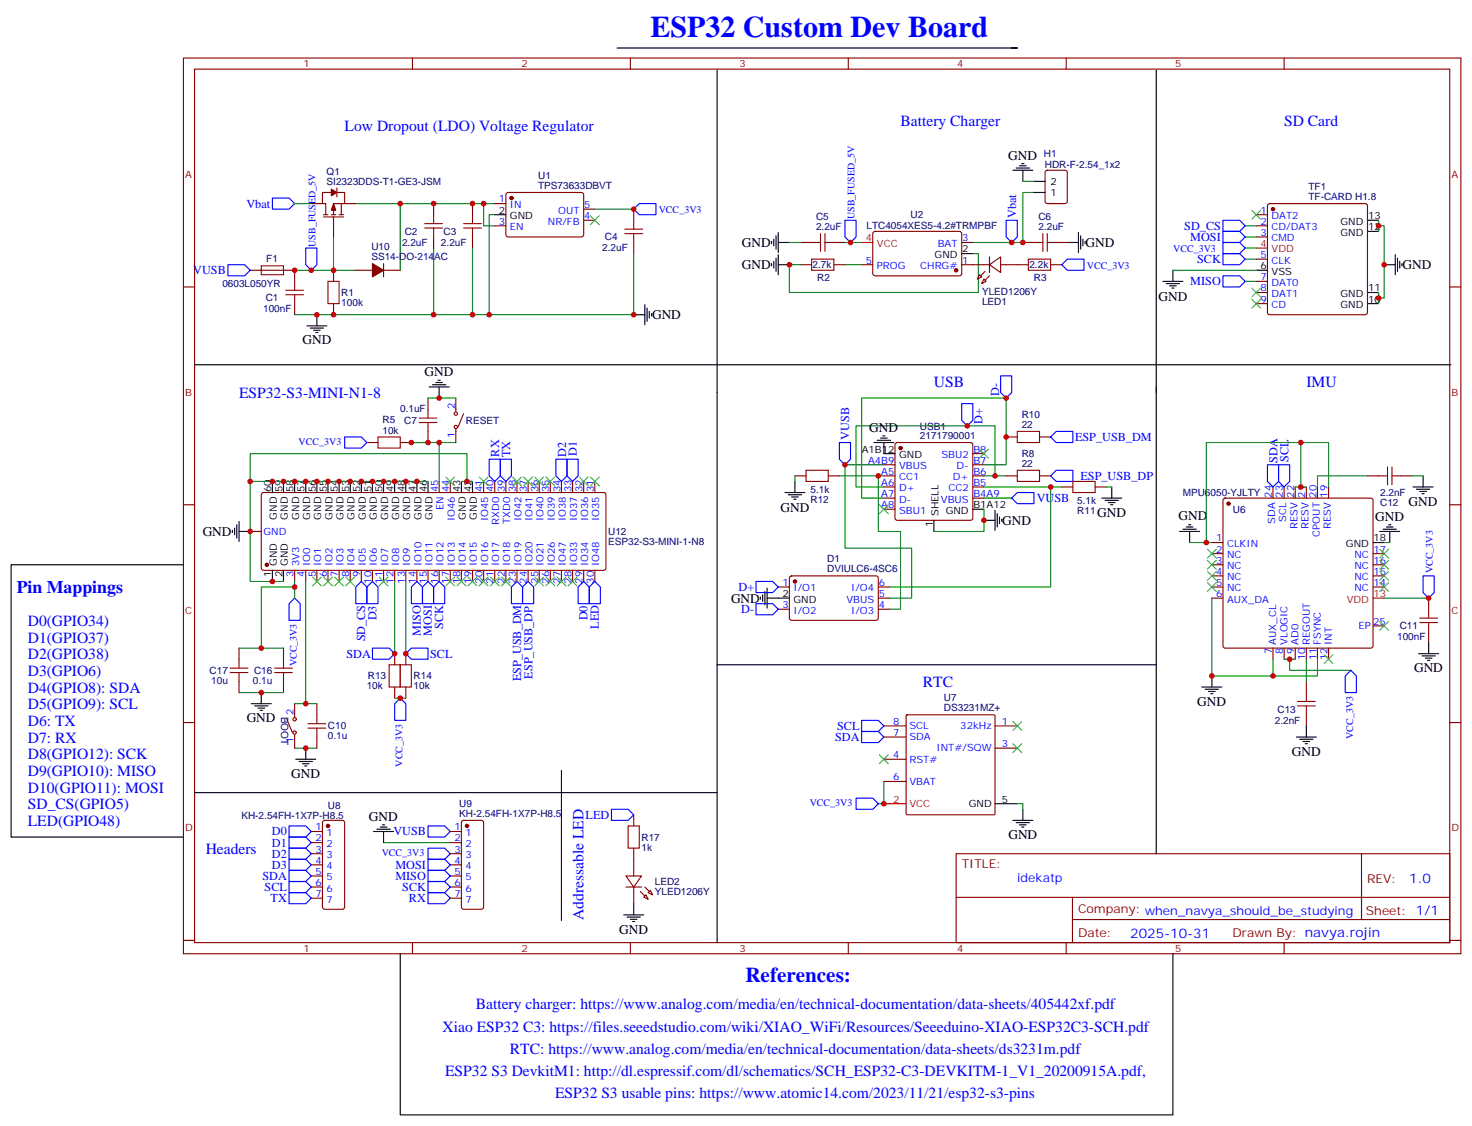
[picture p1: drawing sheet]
<svg xmlns="http://www.w3.org/2000/svg" width="467mm" height="357mm" viewBox="0 0 467 357" stroke-linecap="round" stroke-linejoin="round" font-family="sans-serif">
<g fill="none" stroke="#870000" stroke-width=".35">
<path d="M58.2 18.4h405.3v284.4h-405.3zM130.9 18.4v3.5M200 18.4v3.5M269.2 18.4v3.5M338.3 18.4v3.5M407.5 18.4v3.5M61.7 21.9h398.3v277.3h-398.3zM106.9 59.7v2.8M331.8 54.3l.5-.3h5.7l.6 .5 .1 9.4-.5 .7h-5.9l-.6-.4-.1-9.4zM98.8 64.6h3.5M102.7 68.2h1.4M102.7 68.9h6.3"/>
<path d="M105.1 61.1h-2.8v3.5h1.1v3.6M105.1 68.2h1.4M105.8 68.9v6.3M106.9 61.1h2.5v3.5h-3.6v3.6M107.6 68.2h1.4M108.3 64.6v3.6M109.4 64.6h3.5M137.6 64.6v3.6M137.6 75.2v3.5M149.9 64.6v3.6M149.9 75.2v3.5M157 71.7h3.5"/>
<path d="M157 64.6h3.5M160.7 61.3l.5-.2 23.6 .1 .4 .6-.1 13-.6 .4-23.6-.1-.4-.6v-12.7zM185.2 69.9h3.5M185.2 66.4h3.5M201.1 66.4v3.5M201.1 77v3.5M254 77h3.5M264.6 77h3.5M277.2 73.7l.4-.3 27.1 .1 .5 .7-.1 12.9-.7 .5-27-.1-.5-.6v-12.7zM305.2 77h3.5M324.6 77h3.5M335.1 77h3.6"/>
<path d="M398.6 75.2h3.6M398.6 71.7h3.6M398.6 68.2h3.6M402.4 64.8l.5-.2h30.3l.5 .2 .2 .5v33.9l-.2 .5-.5 .2h-30.3l-.5-.2-.2-.5v-33.9zM58.2 91.1h3.5M79.4 85.8h14.1v3.5M93.5 96.4v3.5M105.8 85.8v3.5M105.8 96.4v3.5M112.9 85.8h5.3M121.7 85.8h5.3M121.7 83.7v4.2"/>
<path d="M254 84h3.5M264.6 84h3.5M273.4 84h3.5M305.2 84h8.8M310.8 87.2l.7 .7-1.4 .7zM312.2 88.6l.7 .7-1.4 .7zM314 84l3.5-2.4v4.9zM314 81.6v4.9M317.5 84h8.8M333.4 84h3.5M398.6 96.4h3.6M398.6 92.9h3.6"/>
<path d="M398.6 89.3h3.6M398.6 82.3h3.6M460 91.1h3.5M135.8 126.4v3.5M135.8 136.9v3.6M144.6 126.4v4.2M144.6 136.2v4.3M147.1 131.3l-1.8 4.2M319.3 138.7h3.5M329.8 138.7h3.6M83.1 156.6l.5-.2h108.2l.5 .7v23.2l-.3 .5-.4 .2h-108l-.5-.2-.2-.5v-23.2zM116.4 140.5h3.5"/>
<path d="M127 140.5h3.5M139.3 152.8v3.6M142.9 152.8v3.6M153.5 152.8v3.6M157 152.8v3.6M160.5 152.8v3.6M164 152.8v3.6M167.6 152.8v3.6M171.1 152.8v3.6M174.6 152.8v3.6M178.2 152.8v3.6M181.7 152.8v3.6"/>
<path d="M185.2 152.8v3.6M188.7 152.8v3.6M252.2 151.1h3.6M262.8 151.1h3.5M280.5 147.5h3.5M280.5 151.1h3.5M280.5 154.6h3.5M280.5 158.1h3.5M284.2 140.7l.5-.2h23.3l.5 .2 .2 .5v23.3l-.3 .5-.4 .2h-23.3l-.5-.3-.2-.4v-23.3zM308.7 147.5h3.5M308.7 151.1h3.5M308.7 154.6h3.5"/>
<path d="M308.7 158.1h3.5M308.7 144h3.5M319.3 151.1h3.5M329.8 151.1h3.6M336.9 154.6h3.5M347.5 154.6h3.5M388.3 158.3l.5-.2h46.2l.5 .2 .2 .5v46.2l-.3 .5-.4 .2h-46.2l-.5-.2-.2-.5v-46.2zM403.9 154.6v3.5M407.5 154.6v3.5M411 154.6v3.5M414.5 154.6v3.5M418 154.6v3.5"/>
<path d="M421.6 154.6v3.5M433.9 151.1h3.5M444.5 151.1h3.5M58.2 160.2h3.5M79.4 168.7h3.5M280.5 161.6h3.5M384.5 172.2h3.6M384.5 175.8h3.6M384.5 179.3h3.6M435.7 175.8h3.5M435.7 179.3h3.5M460 160.2h3.5"/>
<path d="M93.5 181v3.6M97 181v3.6M100.5 181v3.6M104.1 181v3.6M107.6 181v3.6M111.1 181v3.6M114.7 181v3.6M118.2 181v3.6M121.7 181v3.6M125.2 181v3.6M128.8 181v3.6M132.3 181v3.6"/>
<path d="M135.8 181v3.6M139.3 181v3.6M142.9 181v3.6M146.4 181v3.6M149.9 181v3.6M153.5 181v3.6M157 181v3.6M160.5 181v3.6M164 181v3.6M167.6 181v3.6M171.1 181v3.6M174.6 181v3.6"/>
<path d="M178.2 181v3.6M181.7 181v3.6M185.2 181v3.6M188.7 181v3.6M246.9 186.3h3.6M246.9 193.4h3.6M250.7 183l.5-.2 27.1 .1 .4 .6-.1 13-.6 .4h-27.1l-.4-.7v-12.7zM278.7 186.3h3.5M278.7 189.9h3.5M278.7 193.4h3.5M384.5 182.8h3.6M384.5 186.3h3.6"/>
<path d="M384.5 189.9h3.6M435.7 182.8h3.5M435.7 186.3h3.5M435.7 198.7h3.5M453.3 189.9v3.5M75.8 205.7v3.6M75.8 216.3v3.6M90 205.7v3.6M90 216.3v3.6M125.2 207.5v3.5M125.2 218.1v3.5M128.8 207.5v3.5"/>
<path d="M128.8 218.1v3.5M403.9 205.7v3.6M407.5 205.7v3.6M411 205.7v3.6M414.5 205.7v3.6M414.5 216.3v3.6M418 205.7v3.6M421.6 205.7v3.6M453.3 200.4v3.6M58.2 229.4h3.5M91 228.3l1.8 4.3M93.5 223.4v4.2"/>
<path d="M93.5 233.3v4.2M100.5 223.4v3.5M100.5 234v3.5M280.5 230.4h7M280.5 234h7M287.6 227.1l.3-.2h27.5l.3 .2v31.2l-.2 .3-27.6 .1-.3-.2zM315.7 230.4h7.1M315.7 237.5h7.1M414.5 226.9v3.5M460 229.4h3.5M201.1 258.7v3.5M280.5 241h7"/>
<path d="M280.5 248.1h7M98.8 263.9h3.5M98.8 267.5h3.5M98.8 271h3.5M98.8 274.5h3.5M98.8 278.1h3.5M102.5 260.6l.5-.2h5.7l.6 .5 .1 27-.3 .5-.4 .2h-5.7l-.5-.2-.2-.5v-26.8zM142.9 263.9h3.5M142.9 267.5h3.5M142.9 271h3.5M142.9 274.5h3.5M142.9 278.1h3.5"/>
<path d="M146.6 260.6l.5-.2h5.7l.6 .5 .1 27-.3 .5-.4 .2h-5.7l-.5-.2-.2-.5v-26.8zM198.6 278.1h5l-2.5 3.5zM201.1 269.2v8.9M303.4 271h156.6v28.2h-156.6zM432 271v20.9M58.2 298.5h3.5M98.8 281.6h3.5M98.8 285.1h3.5M130.9 299.2v3.6M142.9 281.6h3.5M142.9 285.1h3.5M198.6 281.6h5"/>
<path d="M200 299.2v3.6M201.1 281.6v5.3M204.3 284.8l.7-.7 .7 1.4zM205.7 283.4l.7-.8 .7 1.5zM269.2 299.2v3.6M303.4 284.9h156.5M338.3 299.2v3.6M340.3 291.9h119.6M340.3 284.9v14.1M407.5 299.2v3.6M460 298.5h3.5"/>
<circle cx="144.6" cy="135.5" r=".53"/>
<circle cx="144.6" cy="131.3" r=".53"/>
<circle cx="93.5" cy="232.6" r=".53"/>
<circle cx="93.5" cy="228.3" r=".53"/>
</g>
<g fill="none" stroke="#000" stroke-width=".35">
<path d="M195.8 15.2h127h-1.8M227.5 22.3v276.9M366.9 22.3v248.7M321.4 54h6.3M322.4 53.3h4.3M323.5 52.6h2.1M324.2 51.9h.7M324.6 54v3.6M328.1 57.6h3.5M157 68.2h3.5M244.8 76.6v.7M245.5 75.9v2.1"/>
<path d="M246.2 74.9v4.2M246.9 77h3.6M246.9 73.8v6.4M328.1 61.1h3.5M338.7 77h3.5M342.2 73.8v6.4M342.9 74.9v4.2M343.6 75.9v2.1M344.3 76.6v.7M433.9 69.9h3.5M433.9 73.4h3.5M100.5 99.9v3.5"/>
<path d="M201.1 99.9h3.5M204.6 96.7v6.4M205.3 97.8v4.2M206 98.8v2.2M206.7 99.6v.7M244.8 83.7v.7M245.5 83v2.1M246.2 81.9v4.2M246.9 80.9v6.3M246.9 84h3.6M305.2 80.5h3.5M369 89.3h6.4"/>
<path d="M370.1 90h4.2M371.1 90.7h2.1M371.8 91.4h.7M372.2 85.8v3.5M398.6 85.8h3.6M433.9 92.9h3.5M433.9 96.4h3.5M439.2 84h3.5M442.7 80.9v6.3M443.4 81.9v4.2M444.1 83v2.1M444.9 83.7v.7"/>
<path d="M61.7 115.8h398.7M97.4 103.4h6.3M98.4 104.1h4.3M99.5 104.8h2.1M100.2 105.6h.7M136.2 122.8h6.3M137.2 122.1h4.3M138.3 121.4h2.1M139 120.7h.7M139.3 122.8v3.6M278.3 139.8h4.3M279.4 139.1h2.1"/>
<path d="M280.1 138.4h.7M86.4 152.8v3.6M90 152.8v3.6M93.5 152.8v3.6M97 152.8v3.6M100.5 152.8v3.6M104.1 152.8v3.6M107.6 152.8v3.6M111.1 152.8v3.6M114.7 152.8v3.6M118.2 152.8v3.6M121.7 152.8v3.6"/>
<path d="M125.2 152.8v3.6M128.8 152.8v3.6M132.3 152.8v3.6M135.8 152.8v3.6M146.4 152.8v3.6M149.9 152.8v3.6M249.1 156.4h6.3M250.1 157.1h4.3M251.2 157.8h2.1M251.9 158.5h.7M252.2 152.8v3.6M277.3 140.5h6.3"/>
<path d="M280.5 140.5v3.5h3.5M349.6 158.1h6.4M350.7 158.8h4.2M351.7 159.5h2.1M352.8 154.6v3.5M448.4 154.6h6.3M449.4 155.3h4.3M450.5 156h2.1M451.2 156.7h.7M451.6 151.1v3.5M58.2 179.3h-54.7v86.4h54.7M73.7 168.3v.8"/>
<path d="M74.4 167.6v2.2M75.1 166.6v4.2M75.8 168.7h3.6M75.8 165.5v6.4M296.3 165.2v3.5M308.7 161.6h3.5M312.2 165.2h3.5M315.7 162v6.3M316.4 163.1v4.2M317.1 164.1v2.1M317.9 164.8v.7M352.4 160.2h.7"/>
<path d="M374.3 168.7h6.3M375.4 168h4.2M376.4 167.3h2.1M377.1 166.6h.7M377.5 168.7v3.5M435.7 172.2h3.5M437.8 168.7h6.3M438.9 168h4.2M439.9 167.3h2.1M440.6 166.6h.7M441 168.7v3.5M86.4 181v3.6"/>
<path d="M90 181v3.6M241.3 189.5v.7M242 188.8v2.1M242.7 187.7v4.3M243.4 189.9h7.1M243.4 186.7v6.3M82.9 219.9v3.5M227.5 211h139.4M381.4 218.1h6.3M382.4 218.8h4.2M383.5 219.5h2.1M384.5 214.6v3.5"/>
<path d="M450.1 207.5h6.4M451.2 208.2h4.2M452.3 208.9h2.1M453 209.6h.7M453.3 204v3.5M79.7 223.4h6.4M80.8 224.1h4.2M81.8 224.8h2.2M82.5 225.5h.8M97 237.5v3.5M384.2 220.2h.7M411.3 234h6.4"/>
<path d="M412.4 234.7h4.2M413.5 235.4h2.1M414.2 236.1h.7M414.5 230.4v3.6M61.7 251.6h165.8M93.8 241h6.4M94.9 241.7h4.2M96 242.4h2.1M96.7 243.1h.7M178.2 244.5v47.7M315.7 255.1h7.1M324.6 256.9v3.5"/>
<path d="M118.5 263.9h6.4M119.6 263.2h4.2M120.6 262.5h2.2M121.4 261.8h.7M121.7 263.9v3.6M321.4 260.4h6.3M322.4 261.1h4.3M323.5 261.8h2.1M324.2 262.5h.7M197.9 290.4h6.4M199 291.1h4.2M200 291.8h2.1"/>
<path d="M200.7 292.5h.7M201.1 286.9v3.5M127 302.8v51.1h245.2v-51.1"/>
</g>
<g fill="none" stroke="#00f" stroke-width=".35">
<path d="M86.4 62.9h5.3l1.8 1.7-1.8 1.8h-5.3zM97 78.7h3.5v5.3l-1.7 1.8-1.8-1.8zM202.8 64.6h5.3v3.6h-5.3l-1.7-1.8zM268.1 69.9h3.5v5.3l-1.7 1.8-1.8-1.8zM319.3 69.9h3.5v5.3l-1.8 1.8-1.7-1.8zM388.1 77h5.2l1.8 1.7-1.8 1.8h-5.2zM388.1 73.4h5.2l1.8 1.8-1.8 1.8h-5.2zM388.1 69.9h5.2l1.8 1.8-1.8 1.7h-5.2zM72.3 84h5.3l1.8 1.8-1.8 1.8h-5.3zM336.9 84l1.8-1.7h5.3v3.5h-5.3zM388.1 80.5h5.2l1.8 1.8-1.8 1.7h-5.2zM388.1 87.6h5.2l1.8 1.7-1.8 1.8h-5.2z"/>
<path d="M317.5 119.3h3.5v5.3l-1.7 1.8-1.8-1.8zM109.4 138.7h5.3l1.7 1.8-1.7 1.7h-5.3zM305.2 128.1h3.5v5.3l-1.8 1.8-1.7-1.8zM333.4 138.7l1.7-1.8h5.3v3.6h-5.3zM155.2 145.8h3.5v5.3l-1.7 1.7-1.8-1.7zM158.7 145.8h3.6v5.3l-1.8 1.7-1.8-1.7zM176.4 145.8h3.5v5.3l-1.7 1.7-1.8-1.7zM179.9 145.8h3.5v5.3l-1.7 1.7-1.8-1.7zM266.3 140.5h3.6v5.3l-1.8 1.7-1.8-1.7zM322.8 156.4h5.3v3.5h-5.3l-1.8-1.8zM333.4 151.1l1.7-1.8h5.3v3.5h-5.3zM402.2 147.5h3.5v5.3l-1.8 1.8-1.7-1.8z"/>
<path d="M405.7 147.5h3.5v5.3l-1.7 1.8-1.8-1.8zM93.5 189.9l1.7 1.7v5.3h-3.5v-5.3zM114.7 184.6l1.7 1.7v5.3h-3.5v-5.3zM118.2 184.6l1.7 1.7v5.3h-3.5v-5.3zM132.3 184.6l1.8 1.7v5.3h-3.6v-5.3zM135.8 184.6l1.8 1.7v5.3h-3.5v-5.3zM139.3 184.6l1.8 1.7v5.3h-3.5v-5.3zM164 184.6l1.8 1.7v5.3h-3.5v-5.3zM167.6 184.6l1.7 1.7v5.3h-3.5v-5.3zM185.2 184.6l1.8 1.7v5.3h-3.6v-5.3zM188.7 184.6l1.8 1.7v5.3h-3.5v-5.3zM239.9 184.6h5.3l1.7 1.7-1.7 1.8h-5.3z"/>
<path d="M239.9 191.6h5.3l1.7 1.8-1.7 1.8h-5.3zM451.6 182.8h3.5v5.3l-1.8 1.8-1.7-1.8zM118.2 205.7h5.3l1.7 1.8-1.7 1.8h-5.3zM128.8 207.5l1.7-1.8h5.3v3.6h-5.3zM428.6 212.8l1.8 1.8v5.3h-3.5v-5.3zM127 221.6l1.8 1.8v5.3h-3.6v-5.3zM273.4 232.2h5.3l1.8 1.8-1.8 1.7h-5.3zM273.4 228.7h5.3l1.8 1.7-1.8 1.8h-5.3zM194 256.9h5.3l1.8 1.8-1.8 1.7h-5.3zM271.6 253.4h5.3l1.8 1.7-1.8 1.8h-5.3zM91.7 279.8h5.3l1.8 1.8-1.8 1.8h-5.3zM91.7 276.3h5.3l1.8 1.8-1.8 1.7h-5.3z"/>
<path d="M91.7 272.8h5.3l1.8 1.7-1.8 1.8h-5.3zM91.7 269.2h5.3l1.8 1.8-1.8 1.8h-5.3zM91.7 265.7h5.3l1.8 1.8-1.8 1.7h-5.3zM91.7 262.2h5.3l1.8 1.7-1.8 1.8h-5.3zM135.8 269.2h5.3l1.8 1.8-1.8 1.8h-5.3zM135.8 262.2h5.3l1.8 1.7-1.8 1.8h-5.3zM135.8 279.8h5.3l1.8 1.8-1.8 1.8h-5.3zM135.8 276.3h5.3l1.8 1.8-1.8 1.7h-5.3zM135.8 272.8h5.3l1.8 1.7-1.8 1.8h-5.3zM91.7 283.4h5.3l1.8 1.7-1.8 1.8h-5.3zM135.8 283.4h5.3l1.8 1.7-1.8 1.8h-5.3z"/>
</g>
<g fill="none" stroke="#008700" stroke-width=".35">
<path d="M324.6 57.6h3.5M93.5 64.6h5.3M105.8 75.2v10.6h-12.3M112.9 64.6h44.1M127 64.6v21.2M137.6 78.7v21.2h-44.1M149.9 78.7v21.2h-12.3M153.5 64.6v7.1h3.5M157 68.2h-1.8v31.7h45.9v-19.4M188.7 66.4h12.4M250.5 77h3.5M268.1 77h5.3"/>
<path d="M328.1 61.1h-3.5v15.9h-15.9M395.1 78.7h3.5M395.1 75.2h3.5M395.1 71.7h3.5M437.4 71.7h1.8v22.9h-1.8M437.4 69.9v3.5M105.8 85.8h7.1M149.9 99.9h5.3M268.1 84h5.3M308.7 80.5h1.7v12.4h-59.9v-8.9h3.5M372.2 85.8h26.4M395.1 82.3h3.5"/>
<path d="M395.1 89.3h3.5M437.4 92.9v3.5M135.8 126.4h8.8M79.4 152.8v-8.8h68.8v8.8h-1.8M130.5 140.5h14.1M135.8 152.8h-56.4v31.8h10.6M139.3 140.5v12.3M148.2 152.8h1.7M252.2 151.1v1.7M266.3 151.1h14.2M278.7 151.1v17.6h7.1v24.7h-3.6M280.5 147.5h-12.4v26.5h21.2v15.9h-7.1"/>
<path d="M312.2 151.1h3.5v-15.9h-44.1v19.4h8.9M312.2 147.5h7.1v-21.1h-45.9v31.7h7.1M312.2 158.1h8.8M312.2 154.6h24.7M315.7 151.1h3.6M333.4 154.6v31.7h-51.2M351 154.6h1.8M411 154.6h3.5M412.7 154.6v-14.1h-29.9v31.7M412.7 140.5h8.9v14.1M433.9 151.1h-15.9v3.5M448 151.1h3.6"/>
<path d="M312.2 161.6v7.1h-15.9M377.5 172.2h7M439.2 172.2h1.8M93.5 186.3h-10.6v19.4M93.5 184.6v5.3M97 184.6v38.8h3.5M125.2 184.6v22.9M128.8 184.6v22.9M384.5 189.9v24.7h19.4v-5.3M439.2 189.9h14.1M75.8 219.9h14.2M75.8 205.7h14.2"/>
<path d="M407.5 209.3h3.5M409.2 209.3v3.5h19.4M414.5 209.3v7M418 209.3v5.3h-14.1M93.5 237.5h7M93.5 223.4h3.5M125.2 221.6h3.6M280.5 248.1v7h-1.8M322.8 255.1h1.8v1.8M121.7 267.5h21.2"/>
</g>
<g fill="none" stroke="#a10000" stroke-width=".35">
<path d="M134.8 72.4h5.6M134.8 71h5.6M137.6 68.2v2.8M137.6 72.4v2.8M147.1 72.4h5.7M147.1 71h5.7M149.9 68.2v2.8M149.9 72.4v2.8M198.3 74.2h5.6M198.3 72.7h5.6M201.1 69.9v2.8M201.1 74.2v2.8"/>
<path d="M257.5 77h2.8M260.3 74.2v5.6M261.8 74.2v5.6M261.8 77h2.8M328.1 77h2.8M330.9 74.2v5.6M332.3 77h2.8M332.3 74.2v5.6M82.9 84.4h7.1v2.8h-7.1zM90.7 93.6h5.6M90.7 92.1h5.6M93.5 89.3v2.8"/>
<path d="M93.5 93.6v2.8M104.1 89.3h3.5v7.1h-3.5zM257.5 82.3h7.1v3.5h-7.1zM326.3 82.3h7.1v3.5h-7.1zM119.9 138.7h7.1v3.5h-7.1zM133 134.1h5.6M133 132.7h5.6M135.8 129.9v2.8M135.8 134.1v2.8M322.8 136.9h7v3.6h-7zM255.8 149.3h7v3.5h-7zM322.8 149.3h7v3.5h-7z"/>
<path d="M340.4 152.8h7.1v3.6h-7.1zM437.4 151.1h2.9M440.3 148.2v5.7M441.7 151.1h2.8M441.7 148.2v5.7M450.5 197.6h5.6M450.5 196.2h5.6M453.3 193.4v2.8M453.3 197.6v2.8M73 212.1h5.7M73 213.5h5.7M75.8 209.3v2.8"/>
<path d="M75.8 213.5v2.8M87.1 212.1h5.7M87.1 213.5h5.7M90 209.3v2.8M90 213.5v2.8M123.5 211h3.5v7.1h-3.5zM127 211h3.5v7.1h-3.5zM414.5 219.9v2.8M97.7 231.1h5.7M97.7 229.7h5.7M100.5 226.9v2.8M100.5 231.1v2.9"/>
<path d="M411.7 224.1h5.6M411.7 222.7h5.6M414.5 224.1v2.8M199.3 262.2h3.5v7h-3.5z"/>
</g>
<path d="M273.4 77h3.5M398.6 78.7h3.6M435.7 189.9h3.5M280.5 255.1h7" fill="none" stroke="#f00" stroke-width=".35"/>
<g fill="#870000" stroke="#870000" stroke-width=".35">
<path d="M312.6 86.1l-1.5 1.5z"/>
<path d="M314 87.6l-1.4 1.4z"/>
<path d="M203.2 283l1.4 1.4z"/>
<path d="M204.6 281.6l1.4 1.4z"/>
<path d="M118.2 83.7l3.5 2.1-3.5 2.1z"/>
<path d="M105.8 64.6l.7 2.1h-1.4z"/>
<path d="M105.1 60l1.8 1.1-1.8 1.1z"/>
<circle cx="303.4" cy="85.8" r=".53"/>
<circle cx="285.7" cy="142.2" r=".53"/>
<circle cx="389.8" cy="159.9" r=".53"/>
<circle cx="403.9" cy="66.4" r=".53"/>
<circle cx="104.1" cy="262.2" r=".53"/>
<circle cx="148.2" cy="262.2" r=".53"/>
<circle cx="84.7" cy="179.3" r=".53"/>
<circle cx="162.3" cy="62.9" r=".53"/>
<circle cx="252.2" cy="184.6" r=".53"/>
</g>
<g fill="none" stroke="#3c3" stroke-width=".35">
<path d="M187.3 68.5l2.8 2.8M190.1 68.5l-2.8 2.8M397.2 66.7l2.8 2.9M400 66.7l-2.8 2.9M397.2 91.4l2.8 2.9M397.2 95l2.8 2.8M400 91.4l-2.8 2.9M400 95l-2.8 2.8M141.5 151.4l2.8 2.8M144.3 151.4l-2.8 2.8M152 151.4l2.9 2.8M154.9 151.4l-2.9 2.8"/>
<path d="M162.6 151.4l2.9 2.8M165.5 151.4l-2.9 2.8M166.2 151.4l2.8 2.8M169 151.4l-2.8 2.8M169.7 151.4l2.8 2.8M172.5 151.4l-2.8 2.8M173.2 151.4l2.8 2.8M176 151.4l-2.8 2.8M183.8 151.4l2.8 2.8M186.6 151.4l-2.8 2.8M187.3 151.4l2.8 2.8M190.1 151.4l-2.8 2.8"/>
<path d="M310.8 142.6l2.8 2.8M313.6 142.6l-2.8 2.8M279 160.2l2.9 2.9M281.9 160.2l-2.9 2.9M383.1 174.3l2.8 2.9M383.1 177.9l2.8 2.8M385.9 174.3l-2.8 2.9M385.9 177.9l-2.8 2.8M437.8 174.3l2.8 2.9M437.8 177.9l2.8 2.8M440.6 174.3l-2.8 2.9M440.6 177.9l-2.8 2.8"/>
<path d="M99.1 183.2l2.9 2.8M102 183.2l-2.9 2.8M102.7 183.2l2.8 2.8M105.5 183.2l-2.8 2.8M106.2 183.2l2.8 2.8M109 183.2l-2.8 2.8M109.7 183.2l2.8 2.8M112.5 183.2l-2.8 2.8M120.3 183.2l2.8 2.8M123.1 183.2l-2.8 2.8M141.5 183.2l2.8 2.8M144.3 183.2l-2.8 2.8"/>
<path d="M145 183.2l2.8 2.8M147.8 183.2l-2.8 2.8M148.5 183.2l2.8 2.8M151.3 183.2l-2.8 2.8M152 183.2l2.9 2.8M154.9 183.2l-2.9 2.8M155.6 183.2l2.8 2.8M158.4 183.2l-2.8 2.8M159.1 183.2l2.8 2.8M161.9 183.2l-2.8 2.8M169.7 183.2l2.8 2.8M172.5 183.2l-2.8 2.8"/>
<path d="M173.2 183.2l2.8 2.8M176 183.2l-2.8 2.8M176.7 183.2l2.9 2.8M179.6 183.2l-2.9 2.8M180.3 183.2l2.8 2.8M183.1 183.2l-2.8 2.8M383.1 181.4l2.8 2.8M383.1 184.9l2.8 2.8M385.9 181.4l-2.8 2.8M385.9 184.9l-2.8 2.8M437.8 181.4l2.8 2.8M437.8 184.9l2.8 2.8"/>
<path d="M437.8 197.3l2.8 2.8M440.6 181.4l-2.8 2.8M440.6 184.9l-2.8 2.8M440.6 197.3l-2.8 2.8M420.2 207.9l2.8 2.8M423 207.9l-2.8 2.8M279 239.6l2.9 2.8M281.9 239.6l-2.9 2.8M321.4 229l2.8 2.8M321.4 236.1l2.8 2.8M324.2 229l-2.8 2.8M324.2 236.1l-2.8 2.8"/>
</g>
<g fill="#c00">
<circle cx="93.5" cy="85.8" r=".88"/>
<circle cx="105.8" cy="85.8" r=".88"/>
<circle cx="98.8" cy="85.8" r=".88"/>
<circle cx="100.5" cy="99.9" r=".88"/>
<circle cx="269.9" cy="77" r=".88"/>
<circle cx="321" cy="77" r=".88"/>
<circle cx="324.6" cy="77" r=".88"/>
<circle cx="250.5" cy="84" r=".88"/>
<circle cx="403.9" cy="214.6" r=".88"/>
<circle cx="384.5" cy="214.6" r=".88"/>
<circle cx="382.8" cy="172.2" r=".88"/>
<circle cx="412.8" cy="154.6" r=".88"/>
<circle cx="412.8" cy="140.5" r=".88"/>
<circle cx="453.3" cy="189.9" r=".88"/>
<circle cx="409.2" cy="209.3" r=".88"/>
<circle cx="437.4" cy="71.7" r=".88"/>
<circle cx="437.4" cy="94.6" r=".88"/>
<circle cx="439.2" cy="84" r=".88"/>
<circle cx="268.1" cy="147.5" r=".88"/>
<circle cx="319.3" cy="138.7" r=".88"/>
<circle cx="315.7" cy="151.1" r=".88"/>
<circle cx="319.3" cy="126.4" r=".88"/>
<circle cx="306.9" cy="135.2" r=".88"/>
<circle cx="105.8" cy="99.9" r=".88"/>
<circle cx="137.6" cy="99.9" r=".88"/>
<circle cx="201.1" cy="99.9" r=".88"/>
<circle cx="155.2" cy="99.9" r=".88"/>
<circle cx="149.9" cy="99.9" r=".88"/>
<circle cx="312.2" cy="165.2" r=".88"/>
<circle cx="280.5" cy="255.1" r=".88"/>
<circle cx="132.3" cy="152.8" r=".88"/>
<circle cx="128.8" cy="152.8" r=".88"/>
<circle cx="125.2" cy="152.8" r=".88"/>
<circle cx="121.7" cy="152.8" r=".88"/>
<circle cx="118.2" cy="152.8" r=".88"/>
<circle cx="114.7" cy="152.8" r=".88"/>
<circle cx="111.1" cy="152.8" r=".88"/>
<circle cx="107.6" cy="152.8" r=".88"/>
<circle cx="104.1" cy="152.8" r=".88"/>
<circle cx="100.5" cy="152.8" r=".88"/>
<circle cx="97" cy="152.8" r=".88"/>
<circle cx="93.5" cy="152.8" r=".88"/>
<circle cx="90" cy="152.8" r=".88"/>
<circle cx="86.4" cy="152.8" r=".88"/>
<circle cx="86.4" cy="184.6" r=".88"/>
<circle cx="79.4" cy="168.7" r=".88"/>
<circle cx="79.4" cy="152.8" r=".88"/>
<circle cx="93.5" cy="186.3" r=".88"/>
<circle cx="128.8" cy="207.5" r=".88"/>
<circle cx="125.2" cy="207.5" r=".88"/>
<circle cx="127" cy="221.6" r=".88"/>
<circle cx="139.3" cy="140.5" r=".88"/>
<circle cx="139.3" cy="126.4" r=".88"/>
<circle cx="82.9" cy="219.9" r=".88"/>
<circle cx="97" cy="223.4" r=".88"/>
<circle cx="97" cy="237.5" r=".88"/>
<circle cx="135.8" cy="140.5" r=".88"/>
<circle cx="130.5" cy="140.5" r=".88"/>
<circle cx="82.9" cy="205.7" r=".88"/>
<circle cx="148.2" cy="152.8" r=".88"/>
<circle cx="149.9" cy="64.6" r=".88"/>
<circle cx="137.6" cy="64.6" r=".88"/>
<circle cx="127" cy="64.6" r=".88"/>
<circle cx="153.5" cy="64.6" r=".88"/>
<circle cx="201.1" cy="66.4" r=".88"/>
<circle cx="333.4" cy="154.6" r=".88"/>
<circle cx="278.7" cy="151.1" r=".88"/>
</g>
<text font-size="9.5" fill="#00f" x="206.4" y="11.7">ESP32 Custom Dev Board</text>
<text font-size="6.7" fill="#00f" x="236.5" y="311.6">References:</text>
<text font-size="5.6" fill="#00f" x="5.3" y="188.1">Pin Mappings</text>
<g font-size="4.9" fill="#00f">
<text x="109.4" y="41.7">Low Dropout (LDO) Voltage Regulator</text>
<text x="285.8" y="39.9">Battery Charger</text>
<text x="407.5" y="39.9">SD Card</text>
<text x="296.3" y="122.8">USB</text>
<text x="414.5" y="122.8">IMU</text>
<text x="75.8" y="126.4">ESP32-S3-MINI-N1-8</text>
<text x="8.8" y="204">D1(GPIO37)</text>
<text x="8.8" y="198.7">D0(GPIO34)</text>
<text x="8.8" y="209.3">D2(GPIO38)</text>
<text x="8.8" y="214.6">D3(GPIO6)</text>
<text x="8.8" y="219.9">D4(GPIO8): SDA</text>
<text x="292.8" y="218.1">RTC</text>
<text x="8.8" y="225.1">D5(GPIO9): SCL</text>
<text x="8.8" y="230.4">D6: TX</text>
<text x="8.8" y="235.7">D7: RX</text>
<text x="8.8" y="241">D8(GPIO12): SCK</text>
<text x="8.8" y="246.3">D9(GPIO10): MISO</text>
<text x="8.8" y="251.6">D10(GPIO11): MOSI</text>
<text x="8.8" y="256.9">SD_CS(GPIO5)</text>
<text x="8.8" y="262.2">LED(GPIO48)</text>
<text x="65.3" y="271">Headers</text>
<text x="185.1" y="292.1" transform="rotate(-90 185.1 292.1)">Addressable LED</text>
<text x="151" y="320.4">Battery charger: https://www.analog.com/media/en/technical-documentation/data-sheets/405442xf.pdf</text>
<text x="140.4" y="327.4">Xiao ESP32 C3: https://files.seeedstudio.com/wiki/XIAO_WiFi/Resources/Seeeduino-XIAO-ESP32C3-SCH.pdf</text>
<text x="161.8" y="334.5">RTC: https://www.analog.com/media/en/technical-documentation/data-sheets/ds3231m.pdf</text>
<text x="141.2" y="341.6">ESP32 S3 DevkitM1: http://dl.espressif.com/dl/schematics/SCH_ESP32-C3-DEVKITM-1_V1_20200915A.pdf,</text>
<text x="176.1" y="348.6">ESP32 S3 usable pins: https://www.atomic14.com/2023/11/21/esp32-s3-pins</text>
</g>
<g font-size="4.2">
<text x="319.9" y="50.7">GND</text>
<text x="235.4" y="78.3">GND</text>
<text x="344.5" y="78.3">GND</text>
<text x="235.4" y="85.3">GND</text>
<text x="445" y="85.5">GND</text>
<text x="367.6" y="95.4">GND</text>
<text x="206.9" y="101.2">GND</text>
<text x="96" y="109.1">GND</text>
<text x="134.7" y="119.5">GND</text>
<text x="275.8" y="137.1">GND</text>
<text x="447" y="160.6">GND</text>
<text x="247.6" y="162.4">GND</text>
<text x="318" y="166.6">GND</text>
<text x="348.2" y="164.1">GND</text>
<text x="373.9" y="165.2">GND</text>
<text x="436.3" y="165.4">GND</text>
<text x="64.3" y="170">GND</text>
<text x="232" y="191.3">GND</text>
<text x="448.7" y="213.5">GND</text>
<text x="379.9" y="224">GND</text>
<text x="78.3" y="229.3">GND</text>
<text x="409.9" y="239.9">GND</text>
<text x="92.4" y="247">GND</text>
<text x="117.1" y="260.6">GND</text>
<text x="320" y="266.4">GND</text>
<text x="196.5" y="296.5">GND</text>
</g>
<g font-size="4.2" fill="#00f">
<text x="447.2" y="280.3">1.0</text>
<text x="358.6" y="297.6">2025-10-31</text>
</g>
<g font-size="3.9" fill="#00f">
<text x="78.2" y="65.9">Vbat</text>
<text x="322.4" y="69.2" transform="rotate(-90 322.4 69.2)">Vbat</text>
<text x="375.8" y="72.9">SD_CS</text>
<text x="377.7" y="76.5">MOSI</text>
<text x="379.9" y="83.5">SCK</text>
<text x="61.3" y="87">VUSB</text>
<text x="377.7" y="90.6">MISO</text>
<text x="317" y="125.8" transform="rotate(-90 317 125.8)">D-</text>
<text x="311.8" y="134.6" transform="rotate(-90 311.8 134.6)">D+</text>
<text x="269.5" y="139.6" transform="rotate(-90 269.5 139.6)">VUSB</text>
<text x="341.1" y="140.1">ESP_USB_DM</text>
<text x="158.3" y="145" transform="rotate(-90 158.3 145)">RX</text>
<text x="161.9" y="145.2" transform="rotate(-90 161.9 145.2)">TX</text>
<text x="179.7" y="144.9" transform="rotate(-90 179.7 144.9)">D2</text>
<text x="183" y="144.8" transform="rotate(-90 183 144.8)">D1</text>
<text x="405.3" y="146.8" transform="rotate(-90 405.3 146.8)">SDA</text>
<text x="408.8" y="146.6" transform="rotate(-90 408.8 146.6)">SCL</text>
<text x="342.8" y="152.3">ESP_USB_DP</text>
<text x="329" y="159.5">VUSB</text>
<text x="234.3" y="187.6">D+</text>
<text x="119.4" y="196.9" transform="rotate(-90 119.4 196.9)">D3</text>
<text x="186.5" y="196.9" transform="rotate(-90 186.5 196.9)">D0</text>
<text x="235.2" y="194.6">D-</text>
<text x="115.9" y="203.6" transform="rotate(-90 115.9 203.6)">SD_CS</text>
<text x="133.5" y="201.7" transform="rotate(-90 133.5 201.7)">MISO</text>
<text x="137.1" y="201.7" transform="rotate(-90 137.1 201.7)">MOSI</text>
<text x="140.6" y="199.7" transform="rotate(-90 140.6 199.7)">SCK</text>
<text x="190" y="199.6" transform="rotate(-90 190 199.6)">LED</text>
<text x="109.9" y="208.8">SDA</text>
<text x="136.5" y="208.9">SCL</text>
<text x="169" y="215.4" transform="rotate(-90 169 215.4)">ESP_USB_DP</text>
<text x="165.4" y="216.3" transform="rotate(-90 165.4 216.3)">ESP_USB_DM</text>
<text x="265.6" y="231.7">SCL</text>
<text x="265" y="235.2">SDA</text>
<text x="185.8" y="259.9">LED</text>
<text x="86.3" y="268.7">D1</text>
<text x="86.3" y="265.2">D0</text>
<text x="124.8" y="265.2">VUSB</text>
<text x="86.3" y="275.8">D3</text>
<text x="86.3" y="272.3">D2</text>
<text x="125.5" y="275.8">MOSI</text>
<text x="83.3" y="279.3">SDA</text>
<text x="125.5" y="279.3">MISO</text>
<text x="322.8" y="279.8">idekatp</text>
<text x="84" y="282.8">SCL</text>
<text x="85.9" y="286.4">TX</text>
<text x="127.6" y="282.8">SCK</text>
<text x="129.8" y="286.4">RX</text>
</g>
<g font-size="3.9" fill="#800">
<text x="305.2" y="275.6">TITLE:</text>
<text x="433.8" y="280.3">REV:</text>
<text x="342.1" y="289.8">Company: when_navya_should_be_studying</text>
<text x="433.4" y="290.4">Sheet: 1/1</text>
<text x="342.1" y="297.5">Date:</text>
<text x="391.1" y="297.6">Drawn By: navya.rojin</text>
</g>
<g font-size="3.2" fill="#800">
<text x="96.3" y="21.4">1</text>
<text x="165.5" y="21.4">2</text>
<text x="234.6" y="21.4">3</text>
<text x="303.7" y="21.4">4</text>
<text x="372.9" y="21.4">5</text>
<text x="58.7" y="56.5">A</text>
<text x="460.6" y="56.5">A</text>
<text x="58.7" y="125.7">B</text>
<text x="460.6" y="125.7">B</text>
<text x="58.7" y="194.8">C</text>
<text x="460.6" y="194.8">C</text>
<text x="58.7" y="263.9">D</text>
<text x="460.6" y="263.9">D</text>
<text x="96.3" y="302.2">1</text>
<text x="165.5" y="302.2">2</text>
<text x="234.6" y="302.2">3</text>
<text x="303.7" y="302.2">4</text>
<text x="372.9" y="302.2">5</text>
</g>
<g font-size="3.2" fill="#000080">
<text x="331.3" y="49.8">H1</text>
<text x="331.5" y="53.3">HDR-F-2.54_1x2</text>
<text x="103.6" y="58.6">SI2323DDS-T1-GE3-JSM</text>
<text x="103.6" y="55.4">Q1</text>
<text x="170.8" y="59.9">TPS73633DBVT</text>
<text x="170.8" y="56.8">U1</text>
<text x="415.2" y="63.5">TF-CARD H1.8</text>
<text x="415.2" y="60.4">TF1</text>
<text x="258.9" y="69.8">C5</text>
<text x="288.9" y="69.1">U2</text>
<text x="329.5" y="69.8">C6</text>
<text x="128.4" y="74.5">C2</text>
<text x="140.8" y="74.5">C3</text>
<text x="191.9" y="76.3">C4</text>
<text x="258.9" y="73.1">2.2uF</text>
<text x="274.9" y="72.7">LTC4054XES5-4.2#TRMPBF</text>
<text x="329.5" y="73.1">2.2uF</text>
<text x="84.5" y="83.3">F1</text>
<text x="117.8" y="82.6">SS14-DO-214AC</text>
<text x="117.8" y="79.4">U10</text>
<text x="127.6" y="78">2.2uF</text>
<text x="139.9" y="78">2.2uF</text>
<text x="191.1" y="79.8">2.2uF</text>
<text x="257.9" y="85.1">2.7k</text>
<text x="259.3" y="89.3">R2</text>
<text x="326.6" y="85.1">2.2k</text>
<text x="328.1" y="89.3">R3</text>
<text x="70.6" y="91.1">0603L050YR</text>
<text x="84.3" y="95.7">C1</text>
<text x="108.3" y="93.9">R1</text>
<text x="311.6" y="93.6">YLED1206Y</text>
<text x="83.5" y="99.2">100nF</text>
<text x="108.3" y="97.2">100k</text>
<text x="311.6" y="96.8">LED1</text>
<text x="127" y="130.9">0.1uF</text>
<text x="121.4" y="137.7">10k</text>
<text x="121.4" y="134.4">R5</text>
<text x="128.2" y="134.5">C7</text>
<text x="147.8" y="134.5">RESET</text>
<text x="291.9" y="136.4">USB1</text>
<text x="324.2" y="135.9">22</text>
<text x="324.2" y="132.7">R10</text>
<text x="291.9" y="139.3">2171790001</text>
<text x="324.2" y="148.2">22</text>
<text x="324.2" y="145">R8</text>
<text x="257.2" y="156.4">5.1k</text>
<text x="257.2" y="159.6">R12</text>
<text x="341.8" y="159.9">5.1k</text>
<text x="375.3" y="157.4">MPU6050-YJLTY</text>
<text x="437.9" y="157.4">2.2nF</text>
<text x="437.9" y="160.6">C12</text>
<text x="341.8" y="163.1">R11</text>
<text x="391.2" y="162.8">U6</text>
<text x="193" y="173">ESP32-S3-MINI-1-N8</text>
<text x="193" y="169.7">U12</text>
<text x="262.5" y="178.4">D1</text>
<text x="262.5" y="181.6">DVIULC6-4SC6</text>
<text x="443.3" y="203.3">100nF</text>
<text x="444.2" y="199.7">C11</text>
<text x="66.5" y="213.8">C17</text>
<text x="80.6" y="213.8">C16</text>
<text x="116.7" y="215.6">R13</text>
<text x="131.2" y="215.6">R14</text>
<text x="67" y="217.1">10u</text>
<text x="80.3" y="217.1">0.1u</text>
<text x="116.4" y="218.9">10k</text>
<text x="131.2" y="218.9">10k</text>
<text x="89.2" y="227.5" transform="rotate(90 89.2 227.5)">BOOT</text>
<text x="299.5" y="225.6">DS3231MZ+</text>
<text x="299.5" y="222.4">U7</text>
<text x="405.4" y="226.2">C13</text>
<text x="104.1" y="231.5">C10</text>
<text x="404.5" y="229.7">2.2nF</text>
<text x="104.1" y="234.7">0.1u</text>
<text x="104.1" y="256.9">U8</text>
<text x="145.7" y="256.2">U9</text>
<text x="76.6" y="259.9">KH-2.54FH-1X7P-H8.5</text>
<text x="145.7" y="259.4">KH-2.54FH-1X7P-H8.5</text>
<text x="203.6" y="266.9">R17</text>
<text x="203.6" y="270">1k</text>
<text x="207.8" y="281">LED2</text>
<text x="207.8" y="284.1">YLED1206Y</text>
</g>
<g font-size="3.2">
<text x="333.4" y="58.6">2</text>
<text x="333.4" y="62.2">1</text>
<text x="158.3" y="67.8">2</text>
<text x="161.8" y="69.6">GND</text>
<text x="425.3" y="71.3">GND</text>
<text x="434.1" y="69.6">13</text>
<text x="425.3" y="74.9">GND</text>
<text x="434.1" y="73.1">12</text>
<text x="296.6" y="81.9">GND</text>
<text x="305.3" y="80.2">2</text>
<text x="400" y="85.4">6</text>
<text x="403.5" y="87.2">VSS</text>
<text x="425.3" y="94.3">GND</text>
<text x="434.1" y="92.5">11</text>
<text x="425.3" y="97.8">GND</text>
<text x="434.1" y="96">10</text>
<text x="273.4" y="143.7">A1B12</text>
<text x="285.3" y="145.4">GND</text>
<text x="86.1" y="156.2" transform="rotate(-90 86.1 156.2)">60</text>
<text x="89.6" y="156.2" transform="rotate(-90 89.6 156.2)">59</text>
<text x="93.1" y="156.2" transform="rotate(-90 93.1 156.2)">58</text>
<text x="96.7" y="156.2" transform="rotate(-90 96.7 156.2)">57</text>
<text x="100.2" y="156.2" transform="rotate(-90 100.2 156.2)">56</text>
<text x="103.7" y="156.2" transform="rotate(-90 103.7 156.2)">55</text>
<text x="107.2" y="156.2" transform="rotate(-90 107.2 156.2)">54</text>
<text x="110.8" y="156.2" transform="rotate(-90 110.8 156.2)">53</text>
<text x="114.3" y="156.2" transform="rotate(-90 114.3 156.2)">52</text>
<text x="117.8" y="156.2" transform="rotate(-90 117.8 156.2)">51</text>
<text x="121.4" y="156.2" transform="rotate(-90 121.4 156.2)">50</text>
<text x="124.9" y="156.2" transform="rotate(-90 124.9 156.2)">49</text>
<text x="128.4" y="156.2" transform="rotate(-90 128.4 156.2)">48</text>
<text x="131.9" y="156.2" transform="rotate(-90 131.9 156.2)">47</text>
<text x="135.5" y="156.2" transform="rotate(-90 135.5 156.2)">46</text>
<text x="146" y="156.2" transform="rotate(-90 146 156.2)">43</text>
<text x="149.6" y="156.2" transform="rotate(-90 149.6 156.2)">42</text>
<text x="308.9" y="161.3">B1A12</text>
<text x="87.8" y="164.9" transform="rotate(-90 87.8 164.9)">GND</text>
<text x="91.4" y="164.9" transform="rotate(-90 91.4 164.9)">GND</text>
<text x="94.9" y="164.9" transform="rotate(-90 94.9 164.9)">GND</text>
<text x="98.4" y="164.9" transform="rotate(-90 98.4 164.9)">GND</text>
<text x="102" y="164.9" transform="rotate(-90 102 164.9)">GND</text>
<text x="105.5" y="164.9" transform="rotate(-90 105.5 164.9)">GND</text>
<text x="109" y="164.9" transform="rotate(-90 109 164.9)">GND</text>
<text x="112.5" y="164.9" transform="rotate(-90 112.5 164.9)">GND</text>
<text x="116.1" y="164.9" transform="rotate(-90 116.1 164.9)">GND</text>
<text x="119.6" y="164.9" transform="rotate(-90 119.6 164.9)">GND</text>
<text x="123.1" y="164.9" transform="rotate(-90 123.1 164.9)">GND</text>
<text x="126.6" y="164.9" transform="rotate(-90 126.6 164.9)">GND</text>
<text x="130.2" y="164.9" transform="rotate(-90 130.2 164.9)">GND</text>
<text x="133.7" y="164.9" transform="rotate(-90 133.7 164.9)">GND</text>
<text x="137.2" y="164.9" transform="rotate(-90 137.2 164.9)">GND</text>
<text x="147.8" y="164.9" transform="rotate(-90 147.8 164.9)">GND</text>
<text x="151.3" y="164.9" transform="rotate(-90 151.3 164.9)">GND</text>
<text x="296" y="167.4" transform="rotate(-90 296 167.4)">1</text>
<text x="297.7" y="163.9" transform="rotate(-90 297.7 163.9)">SHELL</text>
<text x="300.1" y="163.1">GND</text>
<text x="427.1" y="173.6">GND</text>
<text x="435.9" y="171.9">18</text>
<text x="87.8" y="179.7" transform="rotate(-90 87.8 179.7)">GND</text>
<text x="91.4" y="179.7" transform="rotate(-90 91.4 179.7)">GND</text>
<text x="86.1" y="183.2" transform="rotate(-90 86.1 183.2)">1</text>
<text x="89.6" y="183.2" transform="rotate(-90 89.6 183.2)">2</text>
<text x="248.3" y="189.5">2</text>
<text x="251.8" y="191.3">GND</text>
<text x="307.4" y="256.2">GND</text>
<text x="317.9" y="254.8">5</text>
</g>
<g font-size="3.2" fill="#00f">
<text x="158.3" y="64.3">1</text>
<text x="158.3" y="71.3">3</text>
<text x="161.8" y="66">IN</text>
<text x="173.9" y="71.3">NR/FB</text>
<text x="177.1" y="67.8">OUT</text>
<text x="185.4" y="69.6">4</text>
<text x="185.4" y="66">5</text>
<text x="209" y="67.8">VCC_3V3</text>
<text x="271.2" y="69.5" transform="rotate(-90 271.2 69.5)">USB_FUSED_5V</text>
<text x="400" y="71.3">2</text>
<text x="400" y="67.8">1</text>
<text x="403.5" y="69.6">DAT2</text>
<text x="161.8" y="73.1">EN</text>
<text x="305.3" y="76.6">3</text>
<text x="400" y="74.9">3</text>
<text x="403.5" y="76.6">CMD</text>
<text x="403.5" y="73.1">CD/DAT3</text>
<text x="100.1" y="78.3" transform="rotate(-90 100.1 78.3)">USB_FUSED_5V</text>
<text x="274.7" y="83.7">5</text>
<text x="297.5" y="78.4">BAT</text>
<text x="305.3" y="83.7">1</text>
<text x="372.3" y="79.9">VCC_3V3</text>
<text x="400" y="81.9">5</text>
<text x="403.5" y="83.7">CLK</text>
<text x="278.2" y="85.4">PROG</text>
<text x="292" y="85.4">CHRG#</text>
<text x="344.9" y="85.4">VCC_3V3</text>
<text x="400" y="89">7</text>
<text x="400" y="92.5">8</text>
<text x="403.5" y="94.3">DAT1</text>
<text x="403.5" y="90.7">DAT0</text>
<text x="400" y="96">9</text>
<text x="403.5" y="97.8">CD</text>
<text x="144.3" y="129.9" transform="rotate(-90 144.3 129.9)">2</text>
<text x="94.7" y="141.2">VCC_3V3</text>
<text x="144.3" y="139" transform="rotate(-90 144.3 139)">1</text>
<text x="308.9" y="143.7">B8</text>
<text x="275.4" y="147.2">A4B9</text>
<text x="285.3" y="148.9">VBUS</text>
<text x="298.7" y="145.4">SBU2</text>
<text x="303.5" y="148.9">D-</text>
<text x="308.9" y="147.2">B7</text>
<text x="279.6" y="150.7">A5</text>
<text x="279.6" y="154.2">A6</text>
<text x="285.3" y="152.5">CC1</text>
<text x="285.3" y="156">D+</text>
<text x="300.9" y="156">CC2</text>
<text x="302.3" y="152.5">D+</text>
<text x="308.9" y="154.2">B5</text>
<text x="308.9" y="150.7">B6</text>
<text x="139" y="156.2" transform="rotate(-90 139 156.2)">45</text>
<text x="142.5" y="156.2" transform="rotate(-90 142.5 156.2)">44</text>
<text x="153.1" y="156.2" transform="rotate(-90 153.1 156.2)">41</text>
<text x="156.6" y="156.2" transform="rotate(-90 156.6 156.2)">40</text>
<text x="160.2" y="156.2" transform="rotate(-90 160.2 156.2)">39</text>
<text x="163.7" y="156.2" transform="rotate(-90 163.7 156.2)">38</text>
<text x="167.2" y="156.2" transform="rotate(-90 167.2 156.2)">37</text>
<text x="170.7" y="156.2" transform="rotate(-90 170.7 156.2)">36</text>
<text x="174.3" y="156.2" transform="rotate(-90 174.3 156.2)">35</text>
<text x="177.8" y="156.2" transform="rotate(-90 177.8 156.2)">34</text>
<text x="181.3" y="156.2" transform="rotate(-90 181.3 156.2)">33</text>
<text x="184.9" y="156.2" transform="rotate(-90 184.9 156.2)">32</text>
<text x="188.4" y="156.2" transform="rotate(-90 188.4 156.2)">31</text>
<text x="279.6" y="157.8">A7</text>
<text x="279.6" y="161.3">A8</text>
<text x="285.3" y="159.5">D-</text>
<text x="298.5" y="159.5">VBUS</text>
<text x="308.9" y="157.8">B4A9</text>
<text x="403.6" y="157.9" transform="rotate(-90 403.6 157.9)">24</text>
<text x="407.1" y="157.9" transform="rotate(-90 407.1 157.9)">23</text>
<text x="410.6" y="157.9" transform="rotate(-90 410.6 157.9)">22</text>
<text x="414.2" y="157.9" transform="rotate(-90 414.2 157.9)">21</text>
<text x="417.7" y="157.9" transform="rotate(-90 417.7 157.9)">20</text>
<text x="421.2" y="157.9" transform="rotate(-90 421.2 157.9)">19</text>
<text x="140.8" y="162" transform="rotate(-90 140.8 162)">EN</text>
<text x="144.3" y="165.5" transform="rotate(-90 144.3 165.5)">IO46</text>
<text x="154.9" y="165.5" transform="rotate(-90 154.9 165.5)">IO45</text>
<text x="158.4" y="166.5" transform="rotate(-90 158.4 166.5)">RXD0</text>
<text x="161.9" y="166.2" transform="rotate(-90 161.9 166.2)">TXD0</text>
<text x="165.5" y="165.5" transform="rotate(-90 165.5 165.5)">IO42</text>
<text x="169" y="165.5" transform="rotate(-90 169 165.5)">IO41</text>
<text x="172.5" y="165.5" transform="rotate(-90 172.5 165.5)">IO40</text>
<text x="176" y="165.5" transform="rotate(-90 176 165.5)">IO39</text>
<text x="179.6" y="165.5" transform="rotate(-90 179.6 165.5)">IO38</text>
<text x="183.1" y="165.5" transform="rotate(-90 183.1 165.5)">IO37</text>
<text x="186.6" y="165.5" transform="rotate(-90 186.6 165.5)">IO36</text>
<text x="190.1" y="165.5" transform="rotate(-90 190.1 165.5)">IO35</text>
<text x="285.3" y="163.1">SBU1</text>
<text x="404.6" y="166.2" transform="rotate(-90 404.6 166.2)">SDA</text>
<text x="408.2" y="165.6" transform="rotate(-90 408.2 165.6)">SCL</text>
<text x="411.7" y="168" transform="rotate(-90 411.7 168)">RESV</text>
<text x="415.2" y="168" transform="rotate(-90 415.2 168)">RESV</text>
<text x="422.3" y="168" transform="rotate(-90 422.3 168)">RESV</text>
<text x="83.6" y="169.8">GND</text>
<text x="385.9" y="171.9">1</text>
<text x="389.4" y="173.6">CLKIN</text>
<text x="418.7" y="170.3" transform="rotate(-90 418.7 170.3)">CPOUT</text>
<text x="94.9" y="179.7" transform="rotate(-90 94.9 179.7)">3V3</text>
<text x="98.4" y="179.7" transform="rotate(-90 98.4 179.7)">IO0</text>
<text x="102" y="179.7" transform="rotate(-90 102 179.7)">IO1</text>
<text x="105.5" y="179.7" transform="rotate(-90 105.5 179.7)">IO2</text>
<text x="109" y="179.7" transform="rotate(-90 109 179.7)">IO3</text>
<text x="112.5" y="179.7" transform="rotate(-90 112.5 179.7)">IO4</text>
<text x="116.1" y="179.7" transform="rotate(-90 116.1 179.7)">IO5</text>
<text x="119.6" y="179.7" transform="rotate(-90 119.6 179.7)">IO6</text>
<text x="123.1" y="179.7" transform="rotate(-90 123.1 179.7)">IO7</text>
<text x="126.6" y="179.7" transform="rotate(-90 126.6 179.7)">IO8</text>
<text x="130.2" y="179.7" transform="rotate(-90 130.2 179.7)">IO9</text>
<text x="133.7" y="179.7" transform="rotate(-90 133.7 179.7)">IO10</text>
<text x="137.2" y="179.7" transform="rotate(-90 137.2 179.7)">IO11</text>
<text x="140.8" y="179.7" transform="rotate(-90 140.8 179.7)">IO12</text>
<text x="144.3" y="179.7" transform="rotate(-90 144.3 179.7)">IO13</text>
<text x="147.8" y="179.7" transform="rotate(-90 147.8 179.7)">IO14</text>
<text x="151.3" y="179.7" transform="rotate(-90 151.3 179.7)">IO15</text>
<text x="154.9" y="179.7" transform="rotate(-90 154.9 179.7)">IO16</text>
<text x="158.4" y="179.7" transform="rotate(-90 158.4 179.7)">IO17</text>
<text x="161.9" y="179.7" transform="rotate(-90 161.9 179.7)">IO18</text>
<text x="165.5" y="179.7" transform="rotate(-90 165.5 179.7)">IO19</text>
<text x="169" y="179.7" transform="rotate(-90 169 179.7)">IO20</text>
<text x="172.5" y="179.7" transform="rotate(-90 172.5 179.7)">IO21</text>
<text x="176" y="179.7" transform="rotate(-90 176 179.7)">IO26</text>
<text x="179.6" y="179.7" transform="rotate(-90 179.6 179.7)">IO47</text>
<text x="183.1" y="179.7" transform="rotate(-90 183.1 179.7)">IO33</text>
<text x="186.6" y="179.7" transform="rotate(-90 186.6 179.7)">IO34</text>
<text x="190.1" y="179.7" transform="rotate(-90 190.1 179.7)">IO48</text>
<text x="385.9" y="175.4">2</text>
<text x="385.9" y="178.9">3</text>
<text x="389.4" y="177.2">NC</text>
<text x="429.8" y="177.2">NC</text>
<text x="435.9" y="178.9">16</text>
<text x="435.9" y="175.4">17</text>
<text x="93.1" y="183.2" transform="rotate(-90 93.1 183.2)">3</text>
<text x="96.7" y="183.2" transform="rotate(-90 96.7 183.2)">4</text>
<text x="100.2" y="183.2" transform="rotate(-90 100.2 183.2)">5</text>
<text x="103.7" y="183.2" transform="rotate(-90 103.7 183.2)">6</text>
<text x="107.2" y="183.2" transform="rotate(-90 107.2 183.2)">7</text>
<text x="110.8" y="183.2" transform="rotate(-90 110.8 183.2)">8</text>
<text x="114.3" y="183.2" transform="rotate(-90 114.3 183.2)">9</text>
<text x="117.8" y="185.3" transform="rotate(-90 117.8 185.3)">10</text>
<text x="121.4" y="185.3" transform="rotate(-90 121.4 185.3)">11</text>
<text x="124.9" y="185.3" transform="rotate(-90 124.9 185.3)">12</text>
<text x="128.4" y="185.3" transform="rotate(-90 128.4 185.3)">13</text>
<text x="131.9" y="185.3" transform="rotate(-90 131.9 185.3)">14</text>
<text x="135.5" y="185.3" transform="rotate(-90 135.5 185.3)">15</text>
<text x="139" y="185.3" transform="rotate(-90 139 185.3)">16</text>
<text x="142.5" y="185.3" transform="rotate(-90 142.5 185.3)">17</text>
<text x="146" y="185.3" transform="rotate(-90 146 185.3)">18</text>
<text x="149.6" y="185.3" transform="rotate(-90 149.6 185.3)">19</text>
<text x="153.1" y="185.3" transform="rotate(-90 153.1 185.3)">20</text>
<text x="156.6" y="185.3" transform="rotate(-90 156.6 185.3)">21</text>
<text x="160.2" y="185.3" transform="rotate(-90 160.2 185.3)">22</text>
<text x="163.7" y="185.3" transform="rotate(-90 163.7 185.3)">23</text>
<text x="167.2" y="185.3" transform="rotate(-90 167.2 185.3)">24</text>
<text x="170.7" y="185.3" transform="rotate(-90 170.7 185.3)">25</text>
<text x="174.3" y="185.3" transform="rotate(-90 174.3 185.3)">26</text>
<text x="177.8" y="185.3" transform="rotate(-90 177.8 185.3)">27</text>
<text x="181.3" y="185.3" transform="rotate(-90 181.3 185.3)">28</text>
<text x="184.9" y="185.3" transform="rotate(-90 184.9 185.3)">29</text>
<text x="188.4" y="185.3" transform="rotate(-90 188.4 185.3)">30</text>
<text x="248.3" y="186">1</text>
<text x="278.9" y="186">6</text>
<text x="385.9" y="182.5">4</text>
<text x="385.9" y="186">5</text>
<text x="389.4" y="180.7">NC</text>
<text x="389.4" y="184.2">NC</text>
<text x="429.8" y="184.2">NC</text>
<text x="429.8" y="180.7">NC</text>
<text x="435.9" y="186">14</text>
<text x="435.9" y="182.5">15</text>
<text x="454.7" y="181.9" transform="rotate(-90 454.7 181.9)">VCC_3V3</text>
<text x="251.8" y="187.7">I/O1</text>
<text x="268.6" y="191.3">VBUS</text>
<text x="270.1" y="187.7">I/O4</text>
<text x="278.9" y="189.5">5</text>
<text x="385.9" y="189.5">6</text>
<text x="389.4" y="187.7">NC</text>
<text x="389.4" y="191.3">AUX_DA</text>
<text x="429.8" y="187.7">NC</text>
<text x="248.3" y="193">3</text>
<text x="251.8" y="194.8">I/O2</text>
<text x="270.1" y="194.8">I/O3</text>
<text x="278.9" y="193">4</text>
<text x="431.1" y="199.7">EP</text>
<text x="435.7" y="198.3">25</text>
<text x="403.6" y="207.6" transform="rotate(-90 403.6 207.6)">7</text>
<text x="405" y="204.7" transform="rotate(-90 405 204.7)">AUX_CL</text>
<text x="407.1" y="207.6" transform="rotate(-90 407.1 207.6)">8</text>
<text x="408.5" y="204.7" transform="rotate(-90 408.5 204.7)">VLOGIC</text>
<text x="410.6" y="207.6" transform="rotate(-90 410.6 207.6)">9</text>
<text x="412" y="204.7" transform="rotate(-90 412 204.7)">AD0</text>
<text x="414.2" y="209.6" transform="rotate(-90 414.2 209.6)">10</text>
<text x="415.6" y="204.7" transform="rotate(-90 415.6 204.7)">REGOUT</text>
<text x="417.7" y="209.6" transform="rotate(-90 417.7 209.6)">11</text>
<text x="419.1" y="204.7" transform="rotate(-90 419.1 204.7)">FSYNC</text>
<text x="421.2" y="209.6" transform="rotate(-90 421.2 209.6)">12</text>
<text x="422.6" y="204.7" transform="rotate(-90 422.6 204.7)">INT</text>
<text x="94.2" y="211.5" transform="rotate(-90 94.2 211.5)">VCC_3V3</text>
<text x="93.1" y="226.9" transform="rotate(-90 93.1 226.9)">2</text>
<text x="283.4" y="233.6">7</text>
<text x="283.4" y="230.1">8</text>
<text x="288.6" y="231.5">SCL</text>
<text x="304.7" y="231.5">32kHz</text>
<text x="317.9" y="230.1">1</text>
<text x="93.1" y="236" transform="rotate(-90 93.1 236)">1</text>
<text x="288.6" y="235">SDA</text>
<text x="297.2" y="238.5">INT#/SQW</text>
<text x="317.9" y="237.1">3</text>
<text x="429.3" y="234.6" transform="rotate(-90 429.3 234.6)">VCC_3V3</text>
<text x="127.7" y="243.4" transform="rotate(-90 127.7 243.4)">VCC_3V3</text>
<text x="283.4" y="240.7">4</text>
<text x="288.6" y="242.1">RST#</text>
<text x="283.4" y="247.7">6</text>
<text x="288.6" y="249.1">VBAT</text>
<text x="256.9" y="255.8">VCC_3V3</text>
<text x="100.1" y="263.6">1</text>
<text x="144.2" y="263.6">1</text>
<text x="100.1" y="267.1">2</text>
<text x="103.6" y="265.4">1</text>
<text x="103.6" y="268.9">2</text>
<text x="144.2" y="267.1">2</text>
<text x="147.7" y="265.4">1</text>
<text x="147.7" y="268.9">2</text>
<text x="100.1" y="270.7">3</text>
<text x="100.1" y="274.2">4</text>
<text x="103.6" y="272.4">3</text>
<text x="103.6" y="275.9">4</text>
<text x="121.1" y="271.7">VCC_3V3</text>
<text x="144.2" y="270.7">3</text>
<text x="144.2" y="274.2">4</text>
<text x="147.7" y="272.4">3</text>
<text x="147.7" y="275.9">4</text>
<text x="100.1" y="277.7">5</text>
<text x="100.1" y="281.2">6</text>
<text x="103.6" y="279.5">5</text>
<text x="144.2" y="277.7">5</text>
<text x="144.2" y="281.2">6</text>
<text x="147.7" y="279.5">5</text>
<text x="100.1" y="284.8">7</text>
<text x="103.6" y="283">6</text>
<text x="103.6" y="286.5">7</text>
<text x="144.2" y="284.8">7</text>
<text x="147.7" y="283">6</text>
<text x="147.7" y="286.5">7</text>
</g>
<g font-size="3.2" fill="#f00">
<text x="274.7" y="76.6">4</text>
<text x="278.2" y="78.4">VCC</text>
<text x="400" y="78.4">4</text>
<text x="403.5" y="80.2">VDD</text>
<text x="427.3" y="191.3">VDD</text>
<text x="435.9" y="189.5">13</text>
<text x="283.4" y="254.8">2</text>
<text x="288.6" y="256.2">VCC</text>
</g>
</svg>
